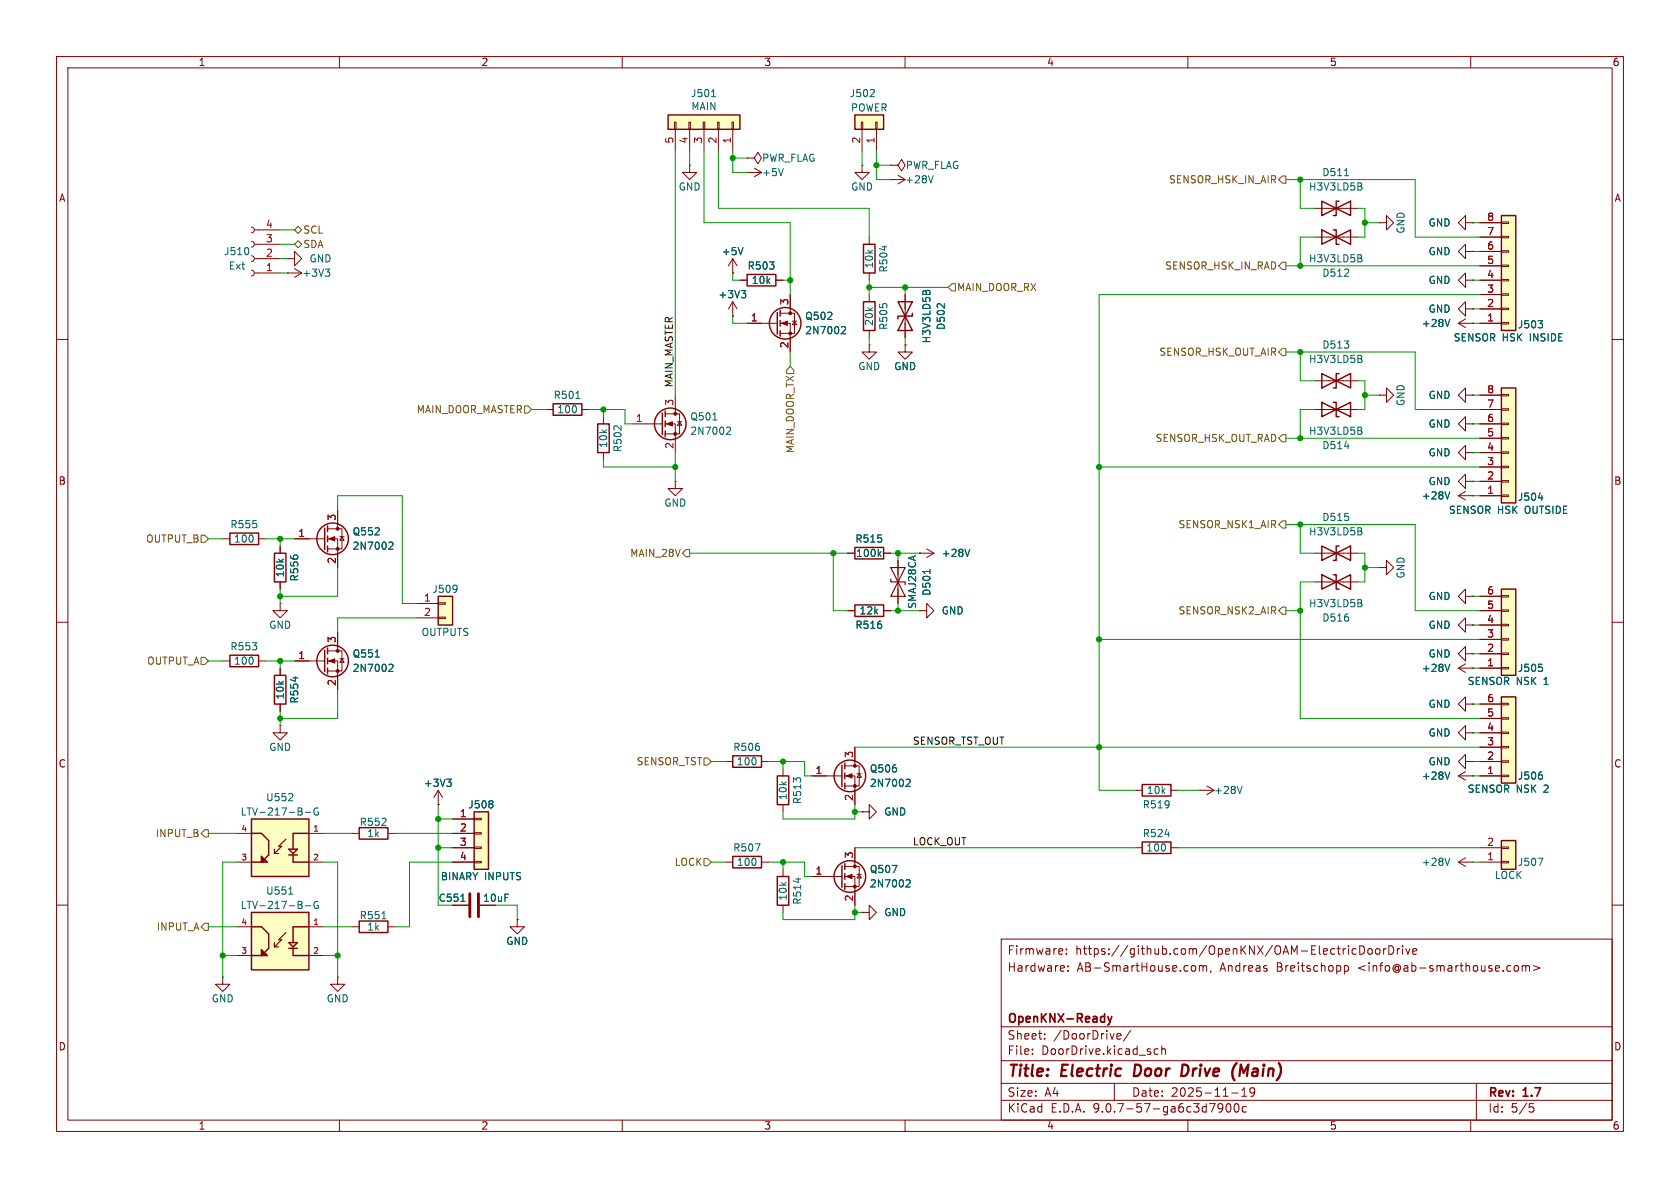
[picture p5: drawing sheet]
<svg xmlns="http://www.w3.org/2000/svg" width="297mm" height="210mm" viewBox="0 0 297 210" stroke-linecap="round" stroke-linejoin="round" font-family="sans-serif">
<g fill="none" stroke="#840000" stroke-width=".18">
<path d="M10 10h277v190h-277zM12 12h273v186h-273zM60 10v2M110 10v2M160 10v2M210 10v2M260 10v2M10 60h2M285 60h2M10 110h2M285 110h2M10 160h2"/>
<path d="M177 166h108v32h-108zM187.8 167.8l.1 .3-.7 .1M188.5 168.6v.1M188.5 167.8v.1M188.8 171.6v.1M188.8 170.8v.1M211.1 170.7l.3 .3v.4l-.3 .3M212 170.8l.5-.1 .2 .2M212 170.7v1M212.7 170.9l.2-.2 .3 .1 .1 .9M212.7 170.9v.8M214.1 171.6l-.1 .3"/>
<path d="M237.7 170.8l.4-.1 .3 .3v.4l-.2 .2h-.5M237.7 170.7v1.5M239.3 167.7l.4 .1M239.7 168.6l-.4 .1M240.4 167.2a.76 .76 0 0 1 .9 .7 .76 .76 0 0 1-.9 .8zM242 167.8l.3-.1 .3 .3v.4l-.3 .3-.3-.1-.2-.2v-.4zM243.3 167.8l.4-.1 .3 .3v.4l-.3 .3-.4-.1-.1-.2v-.4zM244.6 167.7v1M245 167.7l-.3 .1-.1 .2M245.5 167.2a.76 .76 0 0 1 .9 .7 .76 .76 0 0 1-.9 .8zM247 167.7v1M247.5 167.7l-.3 .1-.2 .2"/>
<path d="M248 167.2v.1M248 167.7v1M248.5 167.7l.4 1 .3-1M249.7 168.2l.8-.1-.1-.3-.4-.1-.3 .2 .1 .7h.6M267.8 170.8l.4-.1 .3 .3v.4l-.3 .3-.4-.1-.1-.2v-.4zM269.1 170.8l.4-.1 .2 .2M269.1 170.7v1M269.7 170.9l.3-.2 .3 .1 .1 .9M269.7 170.9v.8M271.1 170.7l1.1 .4-1.1 .5M285 160h2M60 198v2"/>
<path d="M110 198v2M160 198v2M177 194.5h108M177 191.5h108M177 187.5h108M177 181.5h108M182.5 186.3v.1M182.5 185.5v.1M184.7 183.6v.1M184.7 182.8v.1M197 191.5v3M197.5 183.6h.6"/>
<path d="M197.5 182.8l.5-.1 .2 .4-.7 .1M199.9 182.1l-1.3 2M204.7 185.5l-.4-.1-.3 .3v.4l.2 .2h.5M205.4 185.5l.2-.1 .4 .1v.9M205.4 184.9v1.5M210 198v2M216.2 195.7l-.3 .3h-.3l-.3-.3 .2-.5 .4-.1 .2 .1a.99 .99 0 0 1-.4 1.4h-.2M216.9 195.2l.2-.1a.81 .81 0 0 1 .6 .6 .81 .81 0 0 1-.3 .8l-.2 .1a.81 .81 0 0 1-.3-1.4zM217.7 193.2h1.2M218.3 195.2l.2-.1a.81 .81 0 0 1 .6 .6 .81 .81 0 0 1-.3 .8l-.1 .1a.81 .81 0 0 1-.4-1.4zM219.5 193.8h.9M219.5 192.7l.5-.4v1.5"/>
<path d="M220.3 195.7l-.4-.1-.3 .3v.4l.1 .2h.6M221 192.4v.5l.1 .3h.4l.3-.3M221.7 192.4a.99 .99 0 0 1-.3 1.4h-.3M260 198v2M261 191.5v6.5M270.4 195.1h.7M270.5 195.7h.4l.3 .3-.2 .5-.5 .1"/>
</g>
<path d="M200.7 188.2l-.3 2h.5M209.8 188.3l-.7-.1-.3 2h.5l.5-.3M218.6 187.9l-.1 .1M219.8 189.6l-.4-1.4-.3 2" fill="none" stroke="#840000" stroke-width=".4"/>
<path d="M195.8 179.7l.4 1M196.6 179.7l-.4 1M196.2 180.7l-.1 .3-.3 .2" fill="none" stroke="#840000" stroke-width=".3"/>
<path d="M265.4 68.6h2.6v20.3h-2.6z" fill="#ffffc2"/>
<path d="M265.4 68.6h2.6v20.3h-2.6z" fill="none" stroke="#840000" stroke-width=".25"/>
<g fill="none" stroke="#840000" stroke-width=".18">
<path d="M261.6 77.5h3.8M261.6 74.9h3.8M261.6 72.4h3.8M261.6 69.9h3.8M265.4 79.9h1.3v.2h-1.3zM265.4 77.3h1.3v.3h-1.3zM265.4 74.8h1.3v.3h-1.3zM265.4 72.3h1.3v.2h-1.3zM265.4 69.7h1.3v.3h-1.3zM261.6 87.6h3.8M261.6 85.1h3.8M261.6 82.6h3.8"/>
<path d="M261.6 80h3.8M265.4 87.5h1.3v.3h-1.3zM265.4 85h1.3v.2h-1.3zM265.4 82.4h1.3v.3h-1.3z"/>
</g>
<path d="M272 88h.8" fill="none" stroke="#006464" stroke-width=".18"/>
<path d="M151.1 20.3h5.1v2.6h-5.1z" fill="#ffffc2"/>
<path d="M151.1 20.3h5.1v2.6h-5.1z" fill="none" stroke="#840000" stroke-width=".25"/>
<path d="M152.3 21.6h.2v1.3h-.2zM152.4 22.9v3.8M154.8 21.6h.3v1.3h-.3zM154.9 22.9v3.8" fill="none" stroke="#840000" stroke-width=".18"/>
<path d="M154.5 15.9l.1 .2-.1 .3-.7 .7h.8" fill="none" stroke="#006464" stroke-width=".18"/>
<path d="M265.4 123.2h2.6v15.2h-2.6z" fill="#ffffc2"/>
<path d="M265.4 123.2h2.6v15.2h-2.6z" fill="none" stroke="#840000" stroke-width=".25"/>
<g fill="none" stroke="#840000" stroke-width=".18">
<path d="M50.8 45.7h1.3v-1.2l1.2 1.2-1.2 1.3v-1.3M50.8 45.7h.1M261.6 137.2h3.8M261.6 134.6h3.8M261.6 132.1h3.8M261.6 129.5h3.8M261.6 127h3.8M261.6 124.5h3.8M265.4 137h1.3v.3h-1.3zM265.4 134.5h1.3v.2h-1.3zM265.4 132h1.3v.2h-1.3zM265.4 129.4h1.3v.3h-1.3z"/>
<path d="M265.4 126.9h1.3v.2h-1.3zM265.4 124.3h1.3v.3h-1.3z"/>
</g>
<path d="M272.6 137l.1 .2-.1 .5" fill="none" stroke="#006464" stroke-width=".18"/>
<path d="M265.4 148.6h2.6v5.1h-2.6z" fill="#ffffc2"/>
<path d="M265.4 148.6h2.6v5.1h-2.6z" fill="none" stroke="#840000" stroke-width=".25"/>
<path d="M50.8 48.3h.1M50.8 48.3h2.5M52.1 47.5l1.2 .8M53.3 48.3l-1.2 .7M259.1 69.9v-1.3l-1.3 1.3 1.3 1.2v-1.2h1.2M260.3 69.9h.1M152.4 143.5h1.3v-1.3l1.2 1.3-1.2 1.3v-1.3M152.4 143.5h.1M261.6 152.4h3.8M261.6 149.9h3.8M265.4 152.3h1.3v.2h-1.3zM265.4 149.7h1.3v.3h-1.3z" fill="none" stroke="#840000" stroke-width=".18"/>
<path d="M57.5 47.6h.8l-.4 .5M58 48.1l.3 .2v.3l-.3 .2M271.9 151.7h.9l-.6 1.3" fill="none" stroke="#006464" stroke-width=".18"/>
<path d="M265.4 104.1h2.6v15.3h-2.6z" fill="#ffffc2"/>
<g fill="none" stroke="#840000" stroke-width=".25">
<path d="M117.1 73v3.8M117.6 72.6v1.1M117.6 74.4v1M117.6 76.2v1M233.7 101.6l2.5 1.3-2.5 1.2zM235.7 101.6h.5v2.5h.5M236.2 102.9l2.6-1.3v2.5zM265.4 104.1h2.6v15.3h-2.6zM201.9 138.7h5.1v2h-5.1zM201.9 148.8h5.1v2.1h-5.1z"/>
<circle cx="118.5" cy="74.9" r="2.79"/>
</g>
<g fill="none" stroke="#840000" stroke-width=".18">
<path d="M44.4 47.8l.4 .1 .2 .4-.2 .3-.4 .2M44.4 45.2l.4 .2 .2 .3-.2 .4-.4 .1M44.4 42.7l.4 .1 .2 .4-.2 .3-.4 .2M44.4 40.1l.4 .2 .2 .3-.2 .4-.4 .1M45 48.3h4.5M45 45.7h4.5M45 43.2h4.5M45 40.6h4.5M111.8 74.9h5.3M117.6 73.2h2.5v3.5h-2.5M117.6 74.9h1.8v5.1M119.4 69.9v3.3"/>
<path d="M119.8 74.5h.7M120.1 74.5l.4 .7h-.7zM259.1 74.9v-1.2l-1.3 1.2 1.3 1.3v-1.3h1.2M260.3 74.9h.1M162.6 108h1.2v-1.3l1.3 1.3-1.3 1.2v-1.2M232.4 102.9h7.6M257.8 118.1h2.5M257.8 118.1l1.3 .8M259.1 110.5v-1.3l-1.3 1.3 1.3 1.3v-1.3h1.2M259.1 115.6v-1.3l-1.3 1.3 1.3 1.2v-1.2h1.2M259.1 117.3l-1.3 .8M260.3 110.5h.1"/>
<path d="M260.3 115.6h.1M260.3 118.1h.1M261.6 118.1h3.8M261.6 115.6h3.8M261.6 113h3.8M261.6 110.5h3.8M261.6 108h3.8M261.6 105.4h3.8M265.4 118h1.3v.2h-1.3zM265.4 115.4h1.3v.3h-1.3zM265.4 112.9h1.3v.3h-1.3zM265.4 110.4h1.3v.2h-1.3z"/>
<path d="M265.4 107.8h1.3v.3h-1.3zM265.4 105.3h1.3v.2h-1.3zM200.7 139.7h1.2M207 139.7h1.3M212.1 139.7h.1M212.1 139.7h2.5M213.4 138.9l1.2 .8M214.6 139.7l-1.2 .8M257.8 137.2l1.3 .7M257.8 137.2h2.5M259.1 134.6v-1.2l-1.3 1.2 1.3 1.3v-1.3h1.2M259.1 136.4l-1.3 .8"/>
<path d="M260.3 137.2h.1M260.3 134.6h.1M200.7 149.9h1.2M207 149.9h1.3M257.8 152.4l1.3 .8M257.8 152.4h2.5M259.1 151.6l-1.3 .8M260.3 152.4h.1M59.7 172.7v1.3h1.3l-1.3 1.3-1.3-1.3h1.3M59.7 172.7h.1"/>
</g>
<path d="M43.8 43.9l.2 .3-.2 .7M126 74.2h.7M128.6 75.5l.4 .1 .2 .3-.8 .9h.8M240.7 106.7l.1 .1-.1 .4M240.7 106.1v.4M256.3 117.4l-.4 1.3M272 117.4h.6M272.6 118l.1 .1-.1 .5M219.6 139l-.4 1.3M256.3 136.5l-.4 1.2M206 147.5h.7M256.3 151.7l-.4 1.3" fill="none" stroke="#006464" stroke-width=".18"/>
<g fill="#840000" stroke="#840000" stroke-width=".18">
<path d="M117.9 74.9l1-.4v.8z"/>
<circle cx="119.4" cy="73.2" r=".25"/>
<circle cx="119.4" cy="76.7" r=".25"/>
</g>
<path d="M44.4 161.3h10.2v10.2h-10.2z" fill="#ffffc2"/>
<g fill="none" stroke="#840000" stroke-width=".25">
<path d="M152.7 53.3h2v5.1h-2zM158.7 53.3h2.6l-1.3 2.6zM160 55.9l1.3 2.5h-2.6zM161.3 55.4v.5h-2.6v.5M105.7 74.9h2v5.1h-2zM151.1 96.8h5.1v2h-5.1zM151.1 106.9h5.1v2.1h-5.1zM44.4 161.3h10.2v10.2h-10.2zM44.4 163.8h1.8l1.3 1.3v2.5l-1.3 1.3v-1l1 1h-2.8M46.2 168.7l.3-.3v.5l.2-.2M46.2 168.1l.5 .6M46.7 168.7h.3"/>
<path d="M51.1 166.6h1.5l-.8 .8zM51.1 167.6h1.5M51.8 167.6v1.3h2.8M54.6 163.8h-2.8v2.8"/>
</g>
<path d="M157.5 100.3h2.5l-1.3 2.6zM157.5 102.4v.5h2.5v.5M158.7 102.9l1.3 2.5h-2.5zM48.5 167.4h.8M48.5 166.6v.8M50.5 164.8l-1.2 1.3h.5l-1.3 1.3" fill="none" stroke="#840000" stroke-width=".2"/>
<g fill="none" stroke="#840000" stroke-width=".18">
<path d="M153.7 52.1v1.2M153.7 58.4v1.3M160 52.1v7.6M257.8 57.2l1.3 .7M257.8 57.2h2.5M259.1 56.4l-1.3 .8M260.3 57.2h.1M106.7 73.7v1.2M153.7 61v1.2h1.2l-1.2 1.3-1.3-1.3h1.3M153.7 61h.1M160 61v1.2h1.3l-1.3 1.3-1.3-1.3h1.3M160 61h.1"/>
<path d="M243.8 69.9h1.3v-1.3l1.3 1.3-1.3 1.2v-1.2M243.8 69.9h.1M106.7 80v1.3M149.9 97.8h1.2M156.2 97.8h1.3M158.7 99.1v7.6M162.6 97.8h.1M162.6 97.8h2.5M163.8 97l1.3 .8M165.1 97.8l-1.3 .8M257.8 87.6l1.3 .8M257.8 87.6h2.5"/>
<path d="M259.1 86.9l-1.3 .7M260.3 87.6h.1M149.9 108h1.2M156.2 108h1.3M259.1 105.4v-1.3l-1.3 1.3 1.3 1.3v-1.3h1.2M260.3 105.4h.1M259.1 124.5v-1.3l-1.3 1.3 1.3 1.2v-1.2h1.2M260.3 124.5h.1M39.4 172.7v1.3h1.2l-1.2 1.3-1.3-1.3h1.3M39.4 172.7h.1M41.9 163.8h2.5M41.9 168.9h2.5"/>
<path d="M54.6 163.8h2.5M54.6 168.9h2.5"/>
</g>
<path d="M163.3 51.4h.3M163.8 51.4l.2-.1 .3 .1M256.3 56.5l-.4 1.2M155.4 97.9l.4 .5M155.8 97.5l-.5 .5M171.4 97.1l-.4 1.3M256.3 86.9l-.4 1.3M164.4 100.7v.7M51 158.1h.8M56.2 159.4a.59 .59 0 0 0-.7 .6 .59 .59 0 0 0 .7 .5l.1-.4h-.3M54 160.1h.9" fill="none" stroke="#006464" stroke-width=".18"/>
<path d="M44.4 144.8h10.2v10.1h-10.2z" fill="#ffffc2"/>
<g fill="none" stroke="#840000" stroke-width=".25">
<path d="M233.7 35.6l2.5 1.2-2.5 1.3zM236.2 36.8l2.6-1.2v2.5zM236.7 35.6h-.5v2.5h-.5M233.7 40.6l2.5 1.3-2.5 1.3zM235.7 40.6h.5v2.6h.5M236.2 41.9l2.6-1.3v2.6zM233.7 66l2.5 1.3-2.5 1.3zM236.2 67.3l2.6-1.3v2.6zM236.7 66h-.5v2.6h-.5M44.4 144.8h10.2v10.1h-10.2zM44.4 147.3h1.8l1.3 1.3v2.5l-1.3 1.3v-1l1 1h-2.8M46.2 152.1l.3-.2v.5l.2-.3"/>
<path d="M46.2 151.6l.5 .5M46.7 152.1h.3M51.1 150.1h1.5l-.8 .8zM51.1 151.1h1.5M51.8 151.1v1.3h2.8M54.6 147.3h-2.8v2.8M63.5 146.3h5.1v2h-5.1zM63.5 162.8h5.1v2h-5.1z"/>
</g>
<path d="M48.5 150.9h.8M48.5 150.1v.8M50.5 148.3l-1.2 1.3h.5l-1.3 1.3" fill="none" stroke="#840000" stroke-width=".2"/>
<g fill="none" stroke="#840000" stroke-width=".18">
<path d="M232.4 36.8h7.6M243.8 39.4h1.3v-1.3l1.3 1.3-1.3 1.2v-1.2M243.8 39.4h.1M259.1 39.4v-1.3l-1.3 1.3 1.3 1.2v-1.2h1.2M260.3 39.4h.1M232.4 41.9h7.6M259.1 49.5v-1.2l-1.3 1.2 1.3 1.3v-1.3h1.2M260.3 49.5h.1M232.4 67.3h7.6M259.1 85.1v-1.3l-1.3 1.3 1.3 1.3v-1.3h1.2M259.1 80v-1.3l-1.3 1.3 1.3 1.3v-1.3h1.2M260.3 85.1h.1"/>
<path d="M260.3 80h.1M259.1 129.5v-1.2l-1.3 1.2 1.3 1.3v-1.3h1.2M260.3 129.5h.1M41.9 147.3h2.5M41.9 152.4h2.5M54.6 147.3h2.5M54.6 152.4h2.5M62.2 147.3h1.3M68.6 147.3h1.2M62.2 163.8h1.3M68.6 163.8h1.2"/>
</g>
<path d="M237.7 31.1h.7M240.7 33l.1 .2-.1 .3M240.7 32.5v.3M240.7 45.7l.1 .2-.1 .3M240.7 45.2v.3M240.7 63.5l.1 .2-.1 .3M240.7 62.9v.4M51 141.5h.8M51.7 140.4v.4M54 143.6h.9M56.2 142.9a.59 .59 0 0 0-.7 .6 .59 .59 0 0 0 .7 .5l.1-.5h-.3M67.5 162.4h.7" fill="none" stroke="#006464" stroke-width=".18"/>
<path d="M265.4 38.1h2.6v20.3h-2.6z" fill="#ffffc2"/>
<g fill="none" stroke="#840000" stroke-width=".25">
<path d="M265.4 38.1h2.6v20.3h-2.6zM132.1 48.5h5.1v2h-5.1zM137.4 55.2v3.9M137.9 54.9v1M137.9 56.6v1.1M137.9 58.4v1M152.7 43.2h2v5.1h-2zM233.7 71.1l2.5 1.3-2.5 1.3zM235.7 71.1h.5v2.6h.5M236.2 72.4l2.6-1.3v2.6zM40.6 94.2h5.1v2.1h-5.1zM48.5 97.8h2v5.1h-2z"/>
<path d="M57.4 93.3v3.9M57.9 93v1M57.9 94.7v1.1M57.9 96.5v1M233.7 96.5l2.5 1.3-2.5 1.3zM236.2 97.8l2.6-1.3v2.6zM236.7 96.5h-.5v2.6h-.5M40.6 115.8h5.1v2.1h-5.1zM48.5 119.4h2v5.1h-2zM57.4 114.9v3.8M57.9 114.6v1M57.9 116.3v1"/>
<path d="M57.9 118.1v1M129.5 133.6h5.1v2h-5.1z"/>
<circle cx="138.8" cy="57.1" r="2.79"/>
<circle cx="58.8" cy="95.2" r="2.79"/>
<circle cx="58.8" cy="116.8" r="2.79"/>
</g>
<g fill="none" stroke="#840000" stroke-width=".18">
<path d="M152.4 29.2v1.3h1.3l-1.3 1.3-1.3-1.3h1.3M152.4 29.2h.1M157.5 31.8h.1M157.5 29.2h1.2l.7-1 .6 1-.6 1-.7-1M157.5 29.2h.1M157.5 31.8h2.5M158.7 31l1.3 .8M160 31.8l-1.3 .7M261.6 39.4h3.8M265.4 39.2h1.3v.3h-1.3zM129.5 55.9h.1M129.5 48.3h.1"/>
<path d="M129.5 53.3l-.7 1.3M129.5 53.3l.8 1.3M129.5 45.7v2.6M129.5 53.3v2.6M129.5 45.7l-.7 1.3M129.5 45.7l.8 1.3M130.8 49.5h1.3M132.1 57.2h5.3M137.2 49.5h1.2M137.9 55.4h2.6v3.5h-2.6M137.9 57.2h1.8v5M139.7 52.1v3.3"/>
<path d="M140.1 56.8h.7M140.5 56.8l.3 .6h-.7zM153.7 41.9v1.3M153.7 48.3v1.2M259.1 44.5v-1.3l-1.3 1.3 1.3 1.2v-1.2h1.2M259.1 54.6v-1.3l-1.3 1.3 1.3 1.3v-1.3h1.2M260.3 44.5h.1M260.3 54.6h.1M261.6 57.2h3.8M261.6 54.6h3.8M261.6 52.1h3.8M261.6 49.5h3.8"/>
<path d="M261.6 47h3.8M261.6 44.5h3.8M261.6 41.9h3.8M265.4 57h1.3v.3h-1.3zM265.4 54.5h1.3v.2h-1.3zM265.4 51.9h1.3v.3h-1.3zM265.4 49.4h1.3v.3h-1.3zM265.4 46.9h1.3v.2h-1.3zM265.4 44.3h1.3v.3h-1.3zM265.4 41.8h1.3v.2h-1.3zM232.4 72.4h7.6M39.4 95.3h1.2"/>
<path d="M45.7 95.3h1.3M49.5 96.5v1.3M52.1 95.3h5.3M57.9 93.5h2.6v3.5h-2.6M57.9 95.3h1.8v5M59.7 90.2v3.3M60.1 94.9h.7M60.5 94.9l.3 .6h-.7zM119.4 85.1v1.3h1.2l-1.2 1.2-1.3-1.2h1.3M119.4 85.1h.1M232.4 97.8h7.6M39.4 116.8h1.2"/>
<path d="M45.7 116.8h1.3M49.5 106.7v1.3h1.3l-1.3 1.2-1.2-1.2h1.2M49.5 106.7h.1M49.5 102.9v1.2M49.5 118.1v1.3M52.1 116.8h5.3M57.9 115.1h2.6v3.5h-2.6M57.9 116.8h1.8v5.1M59.7 111.8v3.3M60.1 116.5h.7M60.5 116.5l.3 .6h-.7zM243.8 100.3h1.3v-1.2l1.3 1.2-1.3 1.3v-1.3"/>
<path d="M243.8 100.3h.1M49.5 128.3v1.2h1.3l-1.3 1.3-1.2-1.3h1.2M49.5 128.3h.1M49.5 124.5v1.2M128.3 134.6h1.2M134.6 134.6h1.3"/>
</g>
<g fill="none" stroke="#006464" stroke-width=".18">
<path d="M165 31.1l-.4 1.2M131.1 51.4h.7l-.4 .5M131.4 43.8l-.5 1.2M131.6 51.9l.2 .2v.3l-.2 .2M148.9 57.7l.5 .1 .1 .3-.8 .9h.8M156.4 43.5v.7M271.9 56.7h.8l-.4 .5M272.6 57.2l.1 .2-.1 .5M237.7 78.9h.8M240.7 76.2l.1 .2-.1 .3M240.7 75.6v.4M68.9 95.8l.5 .1 .1 .3-.8 .9h.8"/>
<path d="M240.7 94l.1 .1-.1 .4M240.7 93.4v.4M52.2 119.7v.7M66.3 116.1h.8M68.9 117.4l.5 .1 .1 .3-.8 .9h.8"/>
</g>
<g fill="#840000" stroke="#840000" stroke-width=".18">
<path d="M138.2 57.2l1-.4v.7z"/>
<path d="M58.2 95.3l1-.4v.7z"/>
<path d="M58.2 116.8l1-.3v.7z"/>
<circle cx="139.7" cy="55.4" r=".25"/>
<circle cx="139.7" cy="58.9" r=".25"/>
<circle cx="59.7" cy="93.5" r=".25"/>
<circle cx="59.7" cy="97" r=".25"/>
<circle cx="59.7" cy="115.1" r=".25"/>
<circle cx="59.7" cy="118.6" r=".25"/>
</g>
<path d="M77.5 105.4h2.5v5.1h-2.5z" fill="#ffffc2"/>
<path d="M77.5 105.4h2.5v5.1h-2.5z" fill="none" stroke="#840000" stroke-width=".25"/>
<path d="M73.7 106.7h3.8M73.7 109.2h3.8M77.5 106.6h1.2v.2h-1.2zM77.5 109.1h1.2v.2h-1.2zM80 160h2.8M84.8 160h2.8M91.4 162.6v1.2h-1.2l1.2 1.3 1.3-1.3h-1.3M91.4 162.6h.1" fill="none" stroke="#840000" stroke-width=".18"/>
<path d="M80.7 103.5v.1a1.07 1.07 0 0 1-.1 1M80.8 104l-.1 .2M81.5 159.3h.7" fill="none" stroke="#006464" stroke-width=".18"/>
<path d="M83.1 158v4.1M84.6 158v4.1" fill="none" stroke="#840000" stroke-width=".51"/>
<path d="M83.8 143.5h2.6v10.2h-2.6z" fill="#ffffc2"/>
<g fill="none" stroke="#840000" stroke-width=".25">
<path d="M137.4 137.2h2v5h-2zM148.8 135.3v3.8M149.4 134.9v1M149.4 136.7v1M149.4 138.4v1M83.8 143.5h2.6v10.2h-2.6zM129.5 151.4h5.1v2h-5.1zM137.4 154.9h2v5.1h-2zM148.8 153v3.8M149.4 152.7v1M149.4 154.4v1M149.4 156.2v1"/>
<circle cx="150.2" cy="137.2" r="2.79"/>
<circle cx="150.2" cy="154.9" r="2.79"/>
</g>
<g fill="none" stroke="#840000" stroke-width=".18">
<path d="M132.1 27.9h1.2l.7-1 .6 1-.6 1.1-.7-1.1M132.1 27.9h.1M132.1 30.5h.1M132.1 30.5h2.5M133.3 29.7l1.3 .8M134.6 30.5l-1.3 .7M77.5 139.7l-.8 1.3M77.5 139.7l.7 1.3M77.5 139.7v2.5M138.4 135.9v1.3M143.5 137.2h5.3M149.4 135.4h2.5v3.5h-2.5"/>
<path d="M149.4 137.2h1.7v5M151.1 132.1v3.3M151.5 136.8h.8M151.9 136.8l.4 .6h-.8zM77.5 142.2h.1M80 144.8h3.8M80 147.3h3.8M80 149.9h3.8M80 152.4h3.8M83.8 144.7h1.3v.2h-1.3zM83.8 147.2h1.3v.2h-1.3zM83.8 149.7h1.3v.3h-1.3z"/>
<path d="M83.8 152.3h1.3v.2h-1.3zM128.3 152.4h1.2M134.6 152.4h1.3M138.4 142.2v1.3M138.4 153.7v1.2M143.5 154.9h5.3M149.4 153.2h2.5v3.5h-2.5M149.4 154.9h1.7v5.1M151.1 149.9v3.3M151.5 154.6h.8M151.9 154.6l.4 .6h-.8zM138.4 160v1.3"/>
<path d="M152.4 161.3h1.3v-1.3l1.2 1.3-1.2 1.3v-1.3M152.4 161.3h.1"/>
</g>
<path d="M138.5 29.8l-.4 1.3M79 137.7h.8l-.5 .5M79.5 138.2l.3 .3v.3l-.3 .2M160.4 137.7l.4 .1 .1 .3-.8 .9h.8M87 141.6l.1 .2-.1 .2M87 142.2l.1 .1-.1 .5M133.5 149.2h.8l-.5 1.2M141.1 155.2v.8M160.4 155.5l.4 .1 .1 .3-.8 .9h.8" fill="none" stroke="#006464" stroke-width=".18"/>
<g fill="#840000" stroke="#840000" stroke-width=".18">
<path d="M149.6 137.2l1-.4v.7z"/>
<path d="M149.6 154.9l1-.3v.7z"/>
<circle cx="151.1" cy="135.4" r=".25"/>
<circle cx="151.1" cy="138.9" r=".25"/>
<circle cx="151.1" cy="153.2" r=".25"/>
<circle cx="151.1" cy="156.7" r=".25"/>
</g>
<path d="M118.1 20.3h12.7v2.6h-12.7z" fill="#ffffc2"/>
<path d="M118.1 20.3h12.7v2.6h-12.7zM97.8 71.4h5.1v2h-5.1z" fill="none" stroke="#840000" stroke-width=".25"/>
<g fill="none" stroke="#840000" stroke-width=".18">
<path d="M119.3 21.6h.2v1.3h-.2zM119.4 22.9v3.8M121.8 21.6h.2v1.3h-.2zM121.9 29.2v1.3h1.3l-1.3 1.3-1.3-1.3h1.3M121.9 29.2h.1M121.9 22.9v3.8M124.3 21.6h.3v1.3h-.3zM124.5 22.9v3.8M126.9 21.6h.2v1.3h-.2zM127 22.9v3.8M129.4 21.6h.3v1.3h-.3zM129.5 22.9v3.8"/>
<path d="M260.3 39.4h.1M261.6 39.4h3.8M129.5 55.9h.1M129.5 48.3h.1M130.8 49.5h1.3M132.1 57.2h2.5M137.2 49.5h1.2M139.7 52.1v2.5M139.7 59.7v2.5M160 52.1v2.5M160 57.2v2.5M260.3 57.2h.1"/>
<path d="M260.3 49.5h.1M260.3 44.5h.1M260.3 54.6h.1M261.6 57.2h3.8M261.6 54.6h3.8M261.6 52.1h3.8M261.6 49.5h3.8M261.6 47h3.8M261.6 44.5h3.8M261.6 41.9h3.8M96.5 72.4h1.3M102.9 72.4h1.2"/>
<path d="M160 61h.1M260.3 69.9h.1M260.3 74.9h.1M261.6 72.4h3.8M261.6 77.5h3.8M261.6 74.9h3.8M261.6 69.9h3.8M49.5 96.5v1.3M52.1 95.3h2.5M59.7 90.2v2.5M59.7 97.8v2.5M149.9 97.8h1.2"/>
<path d="M156.2 97.8h1.3M158.7 99.1v2.5M162.6 97.8h.1M260.3 87.6h.1M260.3 85.1h.1M260.3 80h.1M261.6 87.6h3.8M261.6 85.1h3.8M261.6 82.6h3.8M261.6 80h3.8M49.5 102.9v1.2M49.5 118.1v1.3"/>
<path d="M52.1 116.8h2.5M59.7 111.8v2.5M59.7 119.4v2.5M149.9 108h1.2M156.2 108h1.3M158.7 104.1v2.6M260.3 110.5h.1M260.3 115.6h.1M260.3 118.1h.1M260.3 105.4h.1M261.6 108h3.8M261.6 118.1h3.8"/>
<path d="M261.6 115.6h3.8M261.6 113h3.8M261.6 110.5h3.8M261.6 105.4h3.8M49.5 124.5v1.2M143.5 137.2h2.5M151.1 132.1v2.5M151.1 139.7v2.5M260.3 137.2h.1M260.3 134.6h.1M260.3 124.5h.1M260.3 129.5h.1"/>
<path d="M261.6 137.2h3.8M261.6 134.6h3.8M261.6 132.1h3.8M261.6 129.5h3.8M261.6 127h3.8M261.6 124.5h3.8M77.5 142.2h.1M80 144.8h3.8M80 147.3h3.8M80 149.9h3.8M80 152.4h3.8M143.5 154.9h2.5"/>
<path d="M151.1 149.9v2.5M151.1 157.5v2.5M152.4 143.5h.1M80 160h2.8M84.8 160h2.8M91.4 162.6h.1M152.4 161.3h.1"/>
</g>
<g fill="none" stroke="#006464" stroke-width=".18">
<path d="M125.8 17.1h.7M131.1 51.4h.7l-.4 .5M131.4 43.8l-.5 1.2M131.6 51.9l.2 .2v.3l-.2 .2M148.9 57.7l.5 .1 .1 .3-.8 .9h.8M163.3 51.4h.3M163.8 51.4l.2-.1 .3 .1M256.3 56.5l-.4 1.2M271.9 56.7h.8l-.4 .5M272.6 57.2l.1 .2-.1 .5M101.8 70.4h.7M68.9 95.8l.5 .1 .1 .3-.8 .9h.8"/>
<path d="M155.4 97.9l.4 .5M155.8 97.5l-.5 .5M171.4 97.1l-.4 1.3M256.3 86.9l-.4 1.3M272 88h.8M52.2 119.7v.7M66.3 116.1h.8M68.9 117.4l.5 .1 .1 .3-.8 .9h.8M164.4 100.7v.7M256.3 117.4l-.4 1.3M272 117.4h.6M272.6 118l.1 .1-.1 .5"/>
<path d="M79 137.7h.8l-.5 .5M79.5 138.2l.3 .3v.3l-.3 .2M160.4 137.7l.4 .1 .1 .3-.8 .9h.8M256.3 136.5l-.4 1.2M272.6 137l.1 .2-.1 .5M81.5 159.3h.7M87 141.6l.1 .2-.1 .2M87 142.2l.1 .1-.1 .5M160.4 155.5l.4 .1 .1 .3-.8 .9h.8"/>
</g>
<g fill="none" stroke="#725600" stroke-width=".18">
<path d="M226.7 31.1h.6v1.3h-.6l-.6-.6zM52.1 40.6l.6-.6 .6 .6-.6 .7zM52.7 42.5l.6 .7-.6 .6-.6-.6zM168.3 50.2h.6v1.2h-.6l-.7-.6zM226.7 46.4h.6v1.2h-.6l-.6-.6zM92.7 71.8h.6l.7 .6-.7 .6h-.6zM139.7 64.8l.6 .6v.6h-1.2v-.6zM226.7 61.6h.6v1.3h-.6l-.6-.7zM226.7 76.8h.6v1.3h-.6l-.6-.6zM35.6 94.6h.6l.6 .7-.6 .6h-.6zM121.3 97.2h.6v1.2h-.6l-.7-.6zM226.7 92.1h.6v1.2h-.6l-.6-.6z"/>
<path d="M35.6 116.2h.6l.6 .6-.6 .7h-.6zM226.7 107.3h.6v1.3h-.6l-.6-.6zM124.5 134h.6l.6 .6-.6 .7h-.6zM36.2 146.7h.6v1.3h-.6l-.6-.7zM124.5 151.8h.6l.6 .6-.6 .6h-.6zM36.2 163.2h.6v1.3h-.6l-.6-.7z"/>
</g>
<g fill="none" stroke="#009600" stroke-width=".18">
<path d="M119.4 26.7v43.2M121.9 26.7v2.5M124.5 26.7v12.7h15.2v12.7M127 26.7v10.1h26.7v5.1M129.5 26.7v3.8h2.6M129.5 27.9h2.6M152.4 26.7v2.5M154.9 26.7v5.1h2.6M154.9 29.2h2.6M227.3 31.8h22.9v10.1h11.4M229.9 31.8v5h2.5M240 36.8h1.3v5.1h-1.3"/>
<path d="M241.3 39.4h2.5M260.3 39.4h1.3M49.5 40.6h2.6M49.5 43.2h2.6M49.5 48.3h1.3M49.5 45.7h1.3M129.5 55.9v1.3h2.6M129.5 48.3v1.2h1.3M138.4 49.5h1.3M153.7 49.5v2.6M153.7 59.7v1.3M153.7 50.8h13.9"/>
<path d="M160 50.8v1.3M160 59.7v1.3M227.3 47h34.3M232.4 41.9h-2.5v5.1M260.3 44.5h1.3M260.3 54.6h1.3M260.3 57.2h1.3M260.3 49.5h1.3M261.6 52.1h-67.3v87.6h6.4M94 72.4h2.5M104.1 72.4h6.4v2.5h1.3M106.7 72.4v1.3"/>
<path d="M139.7 62.2v2.6M227.3 62.2h22.9v10.2h11.4M227.3 77.5h34.3M229.9 62.2v5.1h2.5M232.4 72.4h-2.5v5.1M240 67.3h1.3v5.1h-1.3M241.3 69.9h2.5M260.3 69.9h1.3M260.3 74.9h1.3M36.8 95.3h2.6M47 95.3h5.1M49.5 95.3v1.2"/>
<path d="M59.7 90.2v-2.6h11.4v19.1h2.6M106.7 81.3v1.3h12.7M119.4 80v5.1M121.9 97.8h28M147.3 97.8v10.2h2.6M157.5 97.8h5.1M158.7 97.8v1.3M194.3 82.6h67.3M227.3 92.7h22.9v15.3h11.4M229.9 92.7v5.1h2.5M240 97.8h1.3v5.1h-1.3M260.3 85.1h1.3"/>
<path d="M260.3 87.6h1.3M260.3 80h1.3M36.8 116.8h2.6M47 116.8h5.1M49.5 104.1v2.6M49.5 116.8v1.3M59.7 100.3v5.1h-10.2M73.7 109.2h-14v2.6M157.5 108h5.1M158.7 106.7v1.3M194.3 113h67.3M227.3 108h2.6"/>
<path d="M232.4 102.9h-2.5v24.1h31.7M241.3 100.3h2.5M260.3 105.4h1.3M260.3 110.5h1.3M260.3 115.6h1.3M260.3 118.1h1.3M49.5 125.7v2.6M59.7 121.9v5.1h-10.2M125.7 134.6h2.6M135.9 134.6h6.3v2.6h1.3M138.4 134.6v1.3M151.1 132.1h110.5"/>
<path d="M208.3 139.7h3.8M260.3 137.2h1.3M260.3 134.6h1.3M260.3 129.5h1.3M260.3 124.5h1.3M36.8 147.3h5.1M41.9 152.4h-2.5v20.3M57.1 152.4h2.6v20.3M57.1 147.3h5.1M69.8 147.3h10.2M77.5 149.9h2.5M77.5 142.2v17.8"/>
<path d="M77.5 144.8h2.5M80 152.4h-7.6v11.4h-2.6M125.7 152.4h2.6M135.9 152.4h6.3v2.5h1.3M138.4 152.4v1.3M151.1 142.2v2.6h-12.7v-1.3M151.1 149.9h49.6M151.1 143.5h1.3M208.3 149.9h53.3M260.3 152.4h1.3M36.8 163.8h5.1M39.4 168.9h2.5"/>
<path d="M57.1 168.9h2.6M57.1 163.8h5.1M87.6 160h3.8v2.6M151.1 160v2.6h-12.7v-1.3M151.1 161.3h1.3"/>
</g>
<g fill="#009600" stroke="#009600" stroke-width=".18">
<circle cx="229.9" cy="108" r=".46"/>
<circle cx="194.3" cy="113" r=".46"/>
<circle cx="194.3" cy="132.1" r=".46"/>
<circle cx="241.3" cy="100.3" r=".46"/>
<circle cx="147.3" cy="97.8" r=".46"/>
<circle cx="158.7" cy="108" r=".46"/>
<circle cx="194.3" cy="82.6" r=".46"/>
<circle cx="158.7" cy="97.8" r=".46"/>
<circle cx="241.3" cy="69.9" r=".46"/>
<circle cx="229.9" cy="62.2" r=".46"/>
<circle cx="229.9" cy="31.8" r=".46"/>
<circle cx="241.3" cy="39.4" r=".46"/>
<circle cx="229.9" cy="47" r=".46"/>
<circle cx="229.9" cy="92.7" r=".46"/>
<circle cx="229.9" cy="77.5" r=".46"/>
<circle cx="160" cy="50.8" r=".46"/>
<circle cx="153.7" cy="50.8" r=".46"/>
<circle cx="138.4" cy="134.6" r=".46"/>
<circle cx="119.4" cy="82.6" r=".46"/>
<circle cx="49.5" cy="127" r=".46"/>
<circle cx="49.5" cy="95.3" r=".46"/>
<circle cx="49.5" cy="105.4" r=".46"/>
<circle cx="49.5" cy="116.8" r=".46"/>
<circle cx="138.4" cy="152.4" r=".46"/>
<circle cx="151.1" cy="143.5" r=".46"/>
<circle cx="77.5" cy="149.9" r=".46"/>
<circle cx="77.5" cy="144.8" r=".46"/>
<circle cx="151.1" cy="161.3" r=".46"/>
<circle cx="129.5" cy="27.9" r=".46"/>
<circle cx="139.7" cy="49.5" r=".46"/>
<circle cx="106.7" cy="72.4" r=".46"/>
<circle cx="154.9" cy="29.2" r=".46"/>
<circle cx="59.7" cy="168.9" r=".46"/>
<circle cx="39.4" cy="168.9" r=".46"/>
</g>
<g font-size="2.8" fill="#840000">
<text x="178" y="190.9">Title:</text>
<text x="187.7" y="190.9">Electric</text>
<text x="201.3" y="190.9">Door</text>
<text x="210.5" y="190.9">Drive</text>
<text x="220.2" y="190.9">(Main)</text>
</g>
<g font-size="2.1" fill="#840000">
<text x="178" y="172">Hardware:</text>
<text x="178" y="169">Firmware:</text>
<text x="190.1" y="169">https://github.com/OpenKNX/OAM-ElectricDoorDrive</text>
<text x="190.4" y="172">AB-SmartHouse.com,</text>
<text x="215.7" y="172">Andreas</text>
<text x="225.8" y="172">Breitschopp</text>
<text x="240.3" y="172">&lt;info@ab-smarthouse.com&gt;</text>
<text x="178" y="184">Sheet:</text>
<text x="178" y="181.2">OpenKNX-Ready</text>
<text x="186.2" y="184">/DoorDrive/</text>
<text x="178" y="186.7">File:</text>
<text x="184.1" y="186.7">DoorDrive.kicad_sch</text>
<text x="178" y="196.9">KiCad</text>
<text x="178" y="194.1">Size:</text>
<text x="184.7" y="194.1">A4</text>
<text x="185.7" y="196.9">E.D.A.</text>
<text x="193.3" y="196.9">9.0.7-57-ga6c3d7900c</text>
<text x="200" y="194.1">Date:</text>
<text x="207" y="194.1">2025-11-19</text>
<text x="263" y="194.3">Rev:</text>
<text x="263" y="196.9">Id:</text>
<text x="267.1" y="196.9">5/5</text>
<text x="269.4" y="194.3">1.7</text>
</g>
<g font-size="1.8" fill="#840000">
<text x="35" y="11.9">1</text>
<text x="85" y="11.9">2</text>
<text x="135" y="11.9">3</text>
<text x="185" y="11.9">4</text>
<text x="235" y="11.9">5</text>
<text x="285" y="11.9">6</text>
<text x="10.3" y="35.9">A</text>
<text x="285.3" y="35.9">A</text>
<text x="10.3" y="85.9">B</text>
<text x="285.3" y="85.9">B</text>
<text x="10.3" y="135.9">C</text>
<text x="285.3" y="135.9">C</text>
<text x="10.3" y="185.9">D</text>
<text x="285.3" y="185.9">D</text>
<text x="35" y="199.9">1</text>
<text x="85" y="199.9">2</text>
<text x="135" y="199.9">3</text>
<text x="185" y="199.9">4</text>
<text x="235" y="199.9">5</text>
<text x="285" y="199.9">6</text>
</g>
<g font-size="1.8" fill="#006464">
<text x="122.1" y="17.4">J501</text>
<text x="150.1" y="17.4">J502</text>
<text x="122.1" y="19.7">MAIN</text>
<text x="150.3" y="19.9">POWER</text>
<text x="134.6" y="28.8">PWR_FLAG</text>
<text x="119.9" y="33.9">GND</text>
<text x="134.6" y="31.3">+5V</text>
<text x="150.4" y="33.9">GND</text>
<text x="159.9" y="32.6">+28V</text>
<text x="160" y="30.1">PWR_FLAG</text>
<text x="231.3" y="33.9">H3V3LD5B</text>
<text x="233.7" y="31.3">D511</text>
<text x="248.5" y="41.4" transform="rotate(-90 248.5 41.4)">GND</text>
<text x="252.5" y="40.2">GND</text>
<text x="39.5" y="45.3">J510</text>
<text x="40.4" y="47.9">Ext</text>
<text x="54.6" y="46.6">GND</text>
<text x="127.5" y="45.3">+5V</text>
<text x="132.1" y="47.9">R503</text>
<text x="154.5" y="47.5" transform="rotate(-90 154.5 47.5)">10k</text>
<text x="231.3" y="46.6">H3V3LD5B</text>
<text x="252.5" y="45.3">GND</text>
<text x="53.3" y="49.1">+3V3</text>
<text x="126.9" y="52.9">+3V3</text>
<text x="132.8" y="50.4">10k</text>
<text x="157.1" y="48.3" transform="rotate(-90 157.1 48.3)">R504</text>
<text x="233.7" y="49.1">D512</text>
<text x="252.5" y="50.4">GND</text>
<text x="142.2" y="56.7">Q502</text>
<text x="142.2" y="59.3">2N7002</text>
<text x="154.5" y="57.7" transform="rotate(-90 154.5 57.7)">20k</text>
<text x="157.1" y="58.4" transform="rotate(-90 157.1 58.4)">R505</text>
<text x="167.2" y="58.4" transform="rotate(-90 167.2 58.4)">D502</text>
<text x="251.2" y="58">+28V</text>
<text x="252.5" y="55.5">GND</text>
<text x="268.2" y="58.2">J503</text>
<text x="151.6" y="65.6">GND</text>
<text x="158" y="65.6">GND</text>
<text x="164.7" y="60.8" transform="rotate(-90 164.7 60.8)">H3V3LD5B</text>
<text x="231.3" y="64.4">H3V3LD5B</text>
<text x="233.7" y="61.8">D513</text>
<text x="256.9" y="60.6">SENSOR HSK</text>
<text x="270.5" y="60.6">INSIDE</text>
<text x="97.8" y="70.7">R501</text>
<text x="248.5" y="71.9" transform="rotate(-90 248.5 71.9)">GND</text>
<text x="252.5" y="70.7">GND</text>
<text x="98.4" y="73.3">100</text>
<text x="121.9" y="74.5">Q501</text>
<text x="121.9" y="77.1">2N7002</text>
<text x="231.3" y="77.1">H3V3LD5B</text>
<text x="252.5" y="75.8">GND</text>
<text x="107.5" y="79.3" transform="rotate(-90 107.5 79.3)">10k</text>
<text x="110.1" y="80" transform="rotate(-90 110.1 80)">R502</text>
<text x="233.7" y="79.6">D514</text>
<text x="252.5" y="80.9">GND</text>
<text x="117.3" y="89.8">GND</text>
<text x="251.2" y="88.5">+28V</text>
<text x="252.5" y="86">GND</text>
<text x="268.2" y="88.7">J504</text>
<text x="40.6" y="93.6">R555</text>
<text x="62.2" y="94.8">Q552</text>
<text x="231.3" y="94.8">H3V3LD5B</text>
<text x="233.7" y="92.3">D515</text>
<text x="256" y="91">SENSOR HSK</text>
<text x="269.7" y="91">OUTSIDE</text>
<text x="41.3" y="96.1">100</text>
<text x="62.2" y="97.4">2N7002</text>
<text x="151.1" y="96.1">R515</text>
<text x="151.2" y="98.7">100k</text>
<text x="166.4" y="98.7">+28V</text>
<text x="50.4" y="102.2" transform="rotate(-90 50.4 102.2)">10k</text>
<text x="52.9" y="102.9" transform="rotate(-90 52.9 102.9)">R556</text>
<text x="76.3" y="105">J509</text>
<text x="162.2" y="107.7" transform="rotate(-90 162.2 107.7)">SMAJ28CA</text>
<text x="164.7" y="105.4" transform="rotate(-90 164.7 105.4)">D501</text>
<text x="231.3" y="107.5">H3V3LD5B</text>
<text x="248.5" y="102.4" transform="rotate(-90 248.5 102.4)">GND</text>
<text x="252.5" y="106.3">GND</text>
<text x="47.5" y="111.4">GND</text>
<text x="74.4" y="112.6">OUTPUTS</text>
<text x="151.1" y="111.4">R516</text>
<text x="151.8" y="108.8">12k</text>
<text x="166.4" y="108.8">GND</text>
<text x="233.7" y="110.1">D516</text>
<text x="252.5" y="111.4">GND</text>
<text x="40.6" y="115.2">R553</text>
<text x="41.3" y="117.7">100</text>
<text x="62.2" y="116.4">Q551</text>
<text x="62.2" y="119">2N7002</text>
<text x="251.2" y="119">+28V</text>
<text x="252.5" y="116.4">GND</text>
<text x="268.2" y="119">J505</text>
<text x="50.4" y="123.7" transform="rotate(-90 50.4 123.7)">10k</text>
<text x="52.9" y="124.5" transform="rotate(-90 52.9 124.5)">R554</text>
<text x="252.5" y="125.3">GND</text>
<text x="259.4" y="121.3">SENSOR NSK</text>
<text x="273" y="121.3">1</text>
<text x="252.5" y="130.4">GND</text>
<text x="47.5" y="132.9">GND</text>
<text x="129.5" y="132.9">R506</text>
<text x="130.2" y="135.5">100</text>
<text x="153.7" y="136.8">Q506</text>
<text x="252.5" y="135.5">GND</text>
<text x="46.9" y="141.8">U552</text>
<text x="74.8" y="139.3">+3V3</text>
<text x="82.7" y="143.1">J508</text>
<text x="139.3" y="141.5" transform="rotate(-90 139.3 141.5)">10k</text>
<text x="141.8" y="142.3" transform="rotate(-90 141.8 142.3)">R513</text>
<text x="153.7" y="139.3">2N7002</text>
<text x="201.9" y="143.1">R519</text>
<text x="202.6" y="140.6">10k</text>
<text x="214.5" y="140.6">+28V</text>
<text x="251.2" y="138">+28V</text>
<text x="259.4" y="140.3">SENSOR NSK</text>
<text x="268.2" y="138">J506</text>
<text x="273" y="140.3">2</text>
<text x="42.4" y="144.4">LTV-217-B-G</text>
<text x="63.5" y="146.2">R552</text>
<text x="64.8" y="148.2">1k</text>
<text x="156.2" y="144.4">GND</text>
<text x="201.9" y="148.2">R524</text>
<text x="77.8" y="155.8">BINARY INPUTS</text>
<text x="129.5" y="150.7">R507</text>
<text x="130.2" y="153.3">100</text>
<text x="153.7" y="154.5">Q507</text>
<text x="202.6" y="150.7">100</text>
<text x="251.2" y="153.3">+28V</text>
<text x="264.1" y="155.6">LOCK</text>
<text x="268.2" y="153.3">J507</text>
<text x="42.4" y="160.9">LTV-217-B-G</text>
<text x="46.9" y="158.3">U551</text>
<text x="77.4" y="159.6">C551</text>
<text x="85.3" y="159.6">10uF</text>
<text x="139.3" y="159.3" transform="rotate(-90 139.3 159.3)">10k</text>
<text x="141.8" y="160" transform="rotate(-90 141.8 160)">R514</text>
<text x="153.7" y="157.1">2N7002</text>
<text x="63.5" y="162.7">R551</text>
<text x="64.8" y="164.7">1k</text>
<text x="89.4" y="167.2">GND</text>
<text x="156.2" y="162.2">GND</text>
<text x="37.3" y="177.4">GND</text>
<text x="57.7" y="177.4">GND</text>
</g>
<g font-size="1.8" fill="#a90000">
<text x="119.1" y="25.5" transform="rotate(-90 119.1 25.5)">5</text>
<text x="121.7" y="25.5" transform="rotate(-90 121.7 25.5)">4</text>
<text x="124.2" y="25.5" transform="rotate(-90 124.2 25.5)">3</text>
<text x="126.7" y="25.5" transform="rotate(-90 126.7 25.5)">2</text>
<text x="129.3" y="25.5" transform="rotate(-90 129.3 25.5)">1</text>
<text x="152.1" y="25.5" transform="rotate(-90 152.1 25.5)">2</text>
<text x="154.7" y="25.5" transform="rotate(-90 154.7 25.5)">1</text>
<text x="46.9" y="40.4">4</text>
<text x="262.8" y="41.7">7</text>
<text x="262.8" y="39.1">8</text>
<text x="46.9" y="45.5">2</text>
<text x="46.9" y="42.9">3</text>
<text x="262.8" y="46.7">5</text>
<text x="262.8" y="44.2">6</text>
<text x="46.9" y="48">1</text>
<text x="262.8" y="51.8">3</text>
<text x="262.8" y="49.3">4</text>
<text x="132.6" y="56.9">1</text>
<text x="139.4" y="54" transform="rotate(-90 139.4 54)">3</text>
<text x="262.8" y="56.9">1</text>
<text x="262.8" y="54.4">2</text>
<text x="139.4" y="61.7" transform="rotate(-90 139.4 61.7)">2</text>
<text x="119.1" y="71.8" transform="rotate(-90 119.1 71.8)">3</text>
<text x="262.8" y="69.6">8</text>
<text x="112.3" y="74.7">1</text>
<text x="262.8" y="77.2">5</text>
<text x="262.8" y="74.7">6</text>
<text x="262.8" y="72.1">7</text>
<text x="119.1" y="79.4" transform="rotate(-90 119.1 79.4)">2</text>
<text x="262.8" y="82.3">3</text>
<text x="262.8" y="79.8">4</text>
<text x="262.8" y="87.4">1</text>
<text x="262.8" y="84.8">2</text>
<text x="52.6" y="95">1</text>
<text x="59.4" y="92.1" transform="rotate(-90 59.4 92.1)">3</text>
<text x="59.4" y="99.8" transform="rotate(-90 59.4 99.8)">2</text>
<text x="74.9" y="106.4">1</text>
<text x="262.8" y="107.7">5</text>
<text x="262.8" y="105.2">6</text>
<text x="59.4" y="113.7" transform="rotate(-90 59.4 113.7)">3</text>
<text x="74.9" y="109">2</text>
<text x="262.8" y="112.8">3</text>
<text x="262.8" y="110.2">4</text>
<text x="52.6" y="116.6">1</text>
<text x="262.8" y="117.9">1</text>
<text x="262.8" y="115.3">2</text>
<text x="59.4" y="121.4" transform="rotate(-90 59.4 121.4)">2</text>
<text x="262.8" y="124.2">6</text>
<text x="262.8" y="131.8">3</text>
<text x="262.8" y="129.3">4</text>
<text x="262.8" y="126.7">5</text>
<text x="144.1" y="136.9">1</text>
<text x="150.9" y="134.1" transform="rotate(-90 150.9 134.1)">3</text>
<text x="262.8" y="136.9">1</text>
<text x="262.8" y="134.4">2</text>
<text x="150.9" y="141.7" transform="rotate(-90 150.9 141.7)">2</text>
<text x="81.2" y="144.5">1</text>
<text x="81.2" y="147.1">2</text>
<text x="81.2" y="149.6">3</text>
<text x="262.8" y="149.6">2</text>
<text x="81.2" y="152.1">4</text>
<text x="144.1" y="154.7">1</text>
<text x="150.9" y="151.8" transform="rotate(-90 150.9 151.8)">3</text>
<text x="262.8" y="152.1">1</text>
<text x="150.9" y="159.5" transform="rotate(-90 150.9 159.5)">2</text>
</g>
<g font-size="1.8" fill="#725600">
<text x="206.6" y="32.6">SENSOR_HSK_IN_AIR</text>
<text x="53.5" y="41.5">SCL</text>
<text x="53.5" y="44">SDA</text>
<text x="205.9" y="47.9">SENSOR_HSK_IN_RAD</text>
<text x="169.1" y="51.7">MAIN_DOOR_RX</text>
<text x="204.9" y="63.1">SENSOR_HSK_OUT_AIR</text>
<text x="73.6" y="73.3">MAIN_DOOR_MASTER</text>
<text x="140.6" y="80.2" transform="rotate(-90 140.6 80.2)">MAIN_DOOR_TX</text>
<text x="204.2" y="78.3">SENSOR_HSK_OUT_RAD</text>
<text x="208.2" y="93.6">SENSOR_NSK1_AIR</text>
<text x="25.7" y="96.1">OUTPUT_B</text>
<text x="111.3" y="98.7">MAIN_28V</text>
<text x="208.2" y="108.8">SENSOR_NSK2_AIR</text>
<text x="25.9" y="117.7">OUTPUT_A</text>
<text x="112.5" y="135.5">SENSOR_TST</text>
<text x="27.4" y="148.2">INPUT_B</text>
<text x="119.2" y="153.3">LOCK</text>
<text x="27.6" y="164.7">INPUT_A</text>
</g>
<g font-size="1.8" fill="#0f0f0f">
<text x="119" y="68.6" transform="rotate(-90 119 68.6)">MAIN_MASTER</text>
<text x="161.3" y="131.7">SENSOR_TST_OUT</text>
<text x="161.3" y="149.5">LOCK_OUT</text>
</g>
<g font-size="1.4" fill="#a90000">
<text x="42.6" y="147.1">4</text>
<text x="55.3" y="147.1">1</text>
<text x="42.6" y="152.1">3</text>
<text x="55.3" y="152.1">2</text>
<text x="42.6" y="163.6">4</text>
<text x="55.3" y="163.6">1</text>
<text x="42.6" y="168.7">3</text>
<text x="55.3" y="168.7">2</text>
</g>
</svg>
